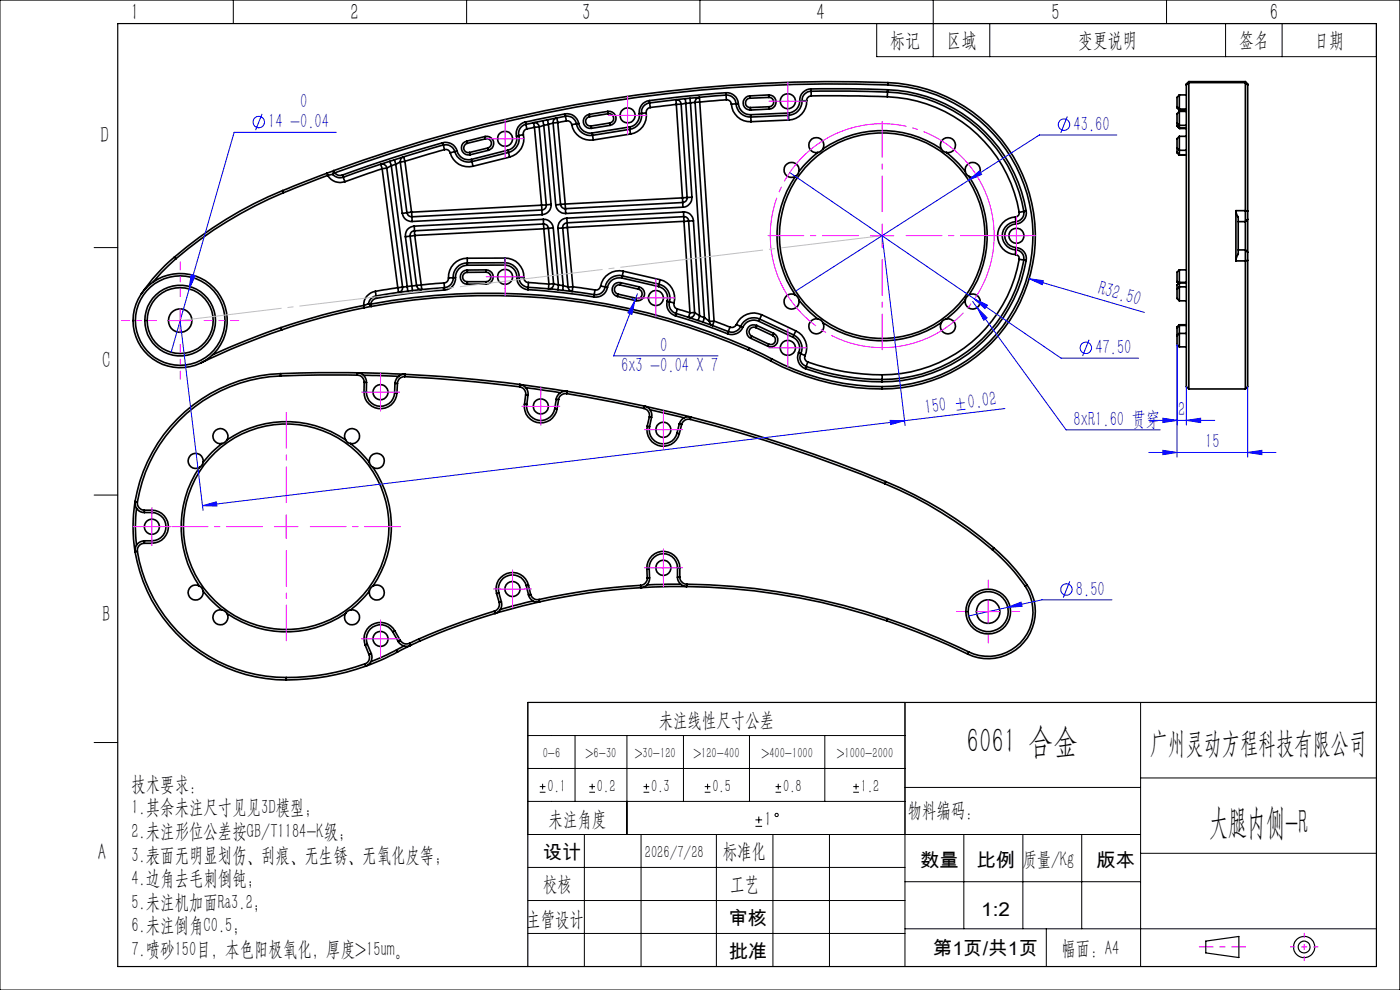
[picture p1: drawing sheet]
<svg xmlns="http://www.w3.org/2000/svg" width="297mm" height="210mm" viewBox="0 0 297 210" stroke-linecap="round" stroke-linejoin="round" font-family="sans-serif">
<g fill="none" stroke="#000" stroke-width=".35">
<path d="M154 19.7a2.47 2.47 0 0 1 2.6 2.3M154 19.7l-8.1 .7-8.1 .9M154 19.7v.5M172.1 18.9l8.1-.1 8.1 .2M172.1 18.9a2.41 2.41 0 0 0-2.4 2.5M172.1 19.4a1.93 1.93 0 0 0-2 2M172.1 19.4l8.1-.1 8.1 .2M172.1 19.4v.9M172.1 18.9v.5M188.3 19.5a30.5 30.5 0 0 1 28.9 25.4M188.3 19.5l-.1 1M188.3 19a31 31 0 0 1 29.4 25.8"/>
<path d="M188.3 19v.5M188.3 18a306.9 306.9 0 0 0-117.3 18.7M188.3 18a32 32 0 0 1 30.8 32.6 32 32 0 0 1-32 31.4M188.3 17.5a307.9 307.9 0 0 0-117.5 18.7M188.3 17.5a32.5 32.5 0 0 1 31.3 33.1 32.5 32.5 0 0 1-32.5 31.9M188.3 17.5v.5M251.7 18v64l.5 .5M252.2 17.5v65M252.2 17.3v.2M252.2 17.3l-.5 .5v.2M252.2 17.3h12M252.2 17.5h12"/>
<path d="M252.2 17.5l-.5 .5M264.2 17.5v27.2M264.2 17.3v.2M264.2 17.3l.5 .5v.2M264.2 17.5l.5 .5M264.7 18v26.8M69.4 36.8l-9.4 3.6M69.4 36.8l.1 .4M69.5 37.2a3 3 0 0 0 3.7 1.4M69.5 37.2l-9.4 3.7M70.6 37a2.08 2.08 0 0 0 2.2 .6M70.6 37l-1.1 .2"/>
<path d="M70.8 36.2l-1.4 .6M70.8 36.2l.2 .5M70.8 36.2l-.2 .8M71 36.7a1.51 1.51 0 0 0 1.6 .4M71 36.7l-.4 .3M72.6 37.1l.2 .5M72.8 37.6l.4 1M81.1 35.8l-7.9 2.8M81.1 35.8l3.3 25.2M82.1 35.7a1.01 1.01 0 0 0-1.3-.9l.3 1M82.1 35.7l-1 .1M82.1 35.7l3.3 25.2"/>
<path d="M82.7 34.2l.3 1M83 35.2l-.9 .5M83 35.2l3.4 25.6M83.7 33.9l.3 .9M84 34.8l-1 .4M84 34.8l1.3 10.5M84.9 34.4l-.9 .4M84.9 34.4l1.4 10.7M85.9 34.2l-.3-.9a.99 .99 0 0 0-.7 1.1M85.9 34.2l-1 .2M85.9 34.2l1.4 10.8M93.9 30.3a2.5 2.5 0 0 1 3.1 1.7"/>
<path d="M93.9 30.3a293.3 293.3 0 0 0-21.3 6.8M93.9 30.3l.1 .5M94 30.8a337.1 337.1 0 0 0-21.2 6.8M94 30.8a2.06 2.06 0 0 1 2.5 1.4M94 30.8l.3 .9M94.3 31.7l-8.4 2.5M94.3 31.7a.94 .94 0 0 1 1.2 .7M95.5 32.4a4 4 0 0 0 4.8 2.9M96.5 32.2a3 3 0 0 0 3.6 2.1M96.5 32.2l-1 .2M97 32a2.48 2.48 0 0 0 3 1.8M97 32l-.5 .2"/>
<path d="M99 29.9a1.49 1.49 0 0 0-1.1 1.8 1.49 1.49 0 0 0 1.8 1.1M99 29.9l.1 .5M99.1 30.4a1 1 0 0 0-.7 1.2 1 1 0 0 0 1.2 .7M99.6 32.3l.1 .5M100 33.8l.1 .5M100.1 34.3l.2 1M102.9 29a1.51 1.51 0 0 1 1.8 1.1 1.51 1.51 0 0 1-1.1 1.8M102.9 29l.1 .4M102.9 29l-3.9 .9M103 29.4a1 1 0 0 1 1.2 .8 1 1 0 0 1-.7 1.2M103 29.4l-3.9 1M103.5 31.4l.1 .5"/>
<path d="M103.5 31.4l-3.9 .9M103.6 31.9l-3.9 .9M107.7 31.8l.2 .5M107.7 31.8l-7.7 2M107.9 32.3l.2 1M107.9 32.3l-7.8 2M108.1 33.3l-7.8 2M109.6 28.9a2.48 2.48 0 0 1-1.9 2.9M110.1 28.8a3 3 0 0 1-2.2 3.5M110.1 28.8l-.5 .1M111 28.5l-.9 .3M111 28.5a4 4 0 0 1-2.9 4.8"/>
<path d="M111.4 25.9a2.48 2.48 0 0 0-1.8 3M111.4 25.9l.2 .5M111.6 26.4a1.97 1.97 0 0 0-1.5 2.4M111.6 26.4l.2 1M111.8 27.4a.98 .98 0 0 0-.8 1.1M113.4 27l-1.6 .4M113.4 27l1.5 16.5M114.4 26.9a.94 .94 0 0 0-1.2-.8l.2 .9M114.4 26.9l-1 .1M114.4 26.9l1.5 16.6M115.1 25.6l.3 1M115.4 26.6l-1 .3"/>
<path d="M115.4 26.6l1.5 16.7M116.1 25.4l.2 1M116.3 26.4l-.9 .2M116.3 26.4l1.6 17.1M117.3 26.1l-1 .3M117.3 26.1l1.6 17.3M118.3 26l-.2-.9a.8 .8 0 0 0-.8 1M118.3 26l-1 .1M118.3 26l1.6 17.3M119.9 24.2a2.52 2.52 0 0 1 2.9 2M119.9 24.2l-8.5 1.7M119.9 24.2v.5"/>
<path d="M119.9 24.7a1.96 1.96 0 0 1 2.4 1.6M119.9 24.7l-8.3 1.7M119.9 24.7l.3 .9M120.2 25.6a.98 .98 0 0 1 1.1 .8M120.2 25.6l-1.9 .4M121.3 26.4a4 4 0 0 0 4.6 3.3M122.3 26.3a3.1 3.1 0 0 0 3.4 2.4M122.3 26.3l-1 .1M122.8 26.2a2.49 2.49 0 0 0 2.8 2M122.8 26.2l-.5 .1M125 24.3a1.5 1.5 0 0 0-1.2 1.7 1.5 1.5 0 0 0 1.7 1.2M125 24.3l.1 .5"/>
<path d="M125.1 24.8a1 1 0 0 0-.9 1.1 1 1 0 0 0 1.2 .8M125.4 26.7l.1 .5M125.6 28.2l.1 .5M125.7 28.7l.2 1M128.9 23.6a1.5 1.5 0 0 1 1.8 1.3 1.5 1.5 0 0 1-1.3 1.7M128.9 23.6l-3.9 .7M128.9 23.6l.1 .5M129 24.1a1 1 0 0 1 1.2 .8 1 1 0 0 1-.9 1.2M129 24.1l-3.9 .7M129.3 26.1l.1 .5M129.3 26.1l-3.9 .6M129.4 26.6l-3.9 .6"/>
<path d="M133.5 26.9l.1 .5M133.5 26.9l-7.9 1.3M133.6 27.4l.2 1M133.6 27.4l-7.9 1.3M133.8 28.4l-7.9 1.3M135.6 24.1a2.5 2.5 0 0 1-2.1 2.8M136.1 24.1a2.99 2.99 0 0 1-2.5 3.3M136.1 24.1h-.5M137.1 23.9a4 4 0 0 1-3.3 4.5M137.1 23.9l-1 .2M137.8 21.3a2.49 2.49 0 0 0-2.2 2.8M137.8 21.3v.5"/>
<path d="M137.8 21.8a1.94 1.94 0 0 0-1.7 2.3M137.8 21.8l.1 1M137.9 22.8a1.04 1.04 0 0 0-.8 1.1M143.5 22.1l-5.6 .7M143.5 22.1l1.3 19.9M144.5 22.1a.88 .88 0 0 0-1.1-.9l.1 .9M144.5 22.1h-1M144.5 22.1l1.3 19.8M145.4 20.9l.1 1M145.5 21.9l-1 .2M145.5 21.9l1.3 19.9M146.4 20.8l.1 1"/>
<path d="M146.5 21.8l-1 .1M146.5 21.8l2.9 45.6M147.5 21.7l-1 .1M147.5 21.7l3 46.5M148.4 21.7v-1a.87 .87 0 0 0-.9 1M148.4 21.7h-.9M148.4 21.7l3.1 46.4M154 20.2a2 2 0 0 1 2.1 1.8M154 20.2l-8.1 .7-8.1 .9M154 20.2l.1 1M154.1 21.2l-5.7 .5M154.1 21.2a1.03 1.03 0 0 1 1.1 .9"/>
<path d="M155.2 22.1a4 4 0 0 0 4.1 3.7M156.1 22a3 3 0 0 0 3.2 2.8M156.1 22l-.9 .1M156.1 22h.5M156.6 22a2.53 2.53 0 0 0 2.6 2.3M159.1 20.3a1.5 1.5 0 0 0-1.4 1.6 1.5 1.5 0 0 0 1.5 1.4M159.1 20.3v.5M159.1 20.8a.99 .99 0 0 0-.9 1.1 .99 .99 0 0 0 1 .9M159.2 22.8v.5M159.2 24.3l.1 .5M159.3 24.8v1M163.1 20.7a.99 .99 0 0 1 1 .9 .99 .99 0 0 1-.9 1"/>
<path d="M163.1 20.1a1.5 1.5 0 0 1 1.5 1.5 1.5 1.5 0 0 1-1.4 1.5M163.1 20.7l-4 .1M163.1 20.1l-4 .2M163.1 20.1v.6M163.2 22.6l-4 .2M163.2 22.6v.5M163.2 23.1l-4 .2M167.3 24l-8.1 .3M167.3 24v.5M167.3 24.5v1M167.3 24.5l-8 .3M167.3 25.5l-8 .3"/>
<path d="M168.7 37.4a22.2 22.2 0 0 0 0 25.2M169.5 36.4l-.3 .7-.5 .3M169.5 36.4a1.6 1.6 0 0 0-1.7-2 1.6 1.6 0 0 0-1.4 2.1 1.6 1.6 0 0 0 2.3 .9M169.7 21.4a2.53 2.53 0 0 1-2.4 2.6M169.7 21.4h.4M170.1 21.4a3 3 0 0 1-2.8 3.1M171.1 21.4h-1M171.1 21.4a4 4 0 0 1-3.8 4.1M172.1 20.3a1.03 1.03 0 0 0-1 1.1M172.1 20.3h10.1l6 .2M173.5 32.3l-2.6 2.4-1.4 1.7M174.6 31.6l-.6 .5-.5 .2"/>
<path d="M174.6 31.6a22.2 22.2 0 0 1 25.1 0M174.6 31.6a1.6 1.6 0 0 0-.9-2.4 1.6 1.6 0 0 0-2.1 1.5 1.6 1.6 0 0 0 1.9 1.6M188.2 20.5a29.5 29.5 0 0 1 28 24.5M199.7 31.6l.4 .4 .7 .3M199.7 31.6a1.6 1.6 0 0 1 .9-2.4 1.6 1.6 0 0 1 2.1 1.5 1.6 1.6 0 0 1-1.9 1.6M200.8 32.3a23.2 23.2 0 0 1 4 4.1M204.8 36.4l.2 .5 .6 .5M204.8 36.4a1.6 1.6 0 0 1 1.6-2 1.6 1.6 0 0 1 1.5 2.1 1.6 1.6 0 0 1-2.3 .9M205.6 37.4a22.4 22.4 0 0 1 0 25.2M249.7 22.8h.1M249.7 26.7h.1M249.7 22.8l.5 .5"/>
<path d="M249.7 26.7l.5 .5M249.7 32.4l.5 .5M249.7 22.6l.5 .5M249.7 22.6v.2M249.7 26.1v.6M249.7 31.4v1M249.7 26.1l.5 .5M249.7 31.4l.5 .5M249.7 32.3l.5 .5h1.5M250.2 20.1v3M250.2 20.1l-.5 .6v1.9M250.2 23.3h.1"/>
<path d="M250.2 23.6v3M250.2 23.6a1.52 1.52 0 0 0-.5 1.8v.7M250.2 27.2h.1M250.2 28.9v3M250.2 28.9l-.5 .5v2M250.2 20.1h1.5M250.2 23.3h1.5M250.2 23.6h1.5M250.2 27.2h1.5M250.2 28.9h1.5M250.2 32.9h1.5M250.2 23.1h1.5"/>
<path d="M250.2 23.1v.2M250.2 26.6v.6M250.2 31.9v1M250.2 26.6h1.5M250.2 31.9h1.5M37 54.5a40 40 0 0 0-7 7.9M37 54.5l.3 .4M37.3 54.9l-3.1 2.9-1.7 2M60 40.4a84.2 84.2 0 0 0-23 14.1M60 40.4l.1 .5M60.1 40.9a85.7 85.7 0 0 0-22.8 14M85.3 45.3a2 2 0 0 0 2.1 1.7"/>
<path d="M86 50.2l1.4 10.5M86.3 45.1l-1 .2M86.3 45.1a1.04 1.04 0 0 0 1.1 .9M87 50.1l-1 .1M87 50.1l1.4 10.5M87.3 45l.1 1M87.3 45l-1 .1M87.4 46v1M87.9 48v1M87.9 48a1.95 1.95 0 0 0-1.9 2.2M87.9 49a.97 .97 0 0 0-.9 1.1M87.9 49l.1 .9"/>
<path d="M88 49.9l-1 .2M88 49.9l1.4 10.5M94.2 60l-4.8 .4M94.2 60l.1 1M95.1 59a.97 .97 0 0 1-.9 1M96.1 58.9a1.99 1.99 0 0 1-1.8 2.1M96.1 58.9l-1 .1M96.1 58.9h.5M96.6 58.9a2.47 2.47 0 0 1-2.3 2.6M99.1 57.8a.99 .99 0 0 0-1 1 .99 .99 0 0 0 1 1M99.1 57.3a1.5 1.5 0 0 0-1.5 1.5 1.5 1.5 0 0 0 1.5 1.5M99.1 56.3a2.53 2.53 0 0 0-2.5 2.6"/>
<path d="M99.1 55.8a3 3 0 0 0-3 3.1M99.1 54.8v1M99.1 54.8a4 4 0 0 0-4 4.2M99.1 59.8h4.1M99.1 55.8v.5M99.1 57.3v.5M99.1 59.8v.5M103.1 57.2a1.5 1.5 0 0 1 1.5 1.5 1.5 1.5 0 0 1-1.4 1.5M103.1 57.7a1.01 1.01 0 0 1 1 1 1.01 1.01 0 0 1-.9 1.1M103.1 57.2v.5M103.1 57.7l-4 .1M103.1 57.2l-4 .1"/>
<path d="M103.2 59.8v.4M107.1 54.7v1M107.1 54.7a4 4 0 0 1 4 4.2M107.1 54.7l-8 .1M107.1 56.2a2.53 2.53 0 0 1 2.5 2.6M107.1 55.7a3 3 0 0 1 3 3.1M107.1 56.2l-8 .1M107.1 55.7v.5M107.1 55.7l-8 .1M109.6 58.8a2.53 2.53 0 0 0 2.4 2.6M109.6 58.8h.5M110.1 58.8a2.05 2.05 0 0 0 1.9 2.2"/>
<path d="M110.1 58.8l1 .1M111.1 58.9a1.03 1.03 0 0 0 1 1M112.1 59.9l4.4 .4M112.1 59.9l-.1 1.1M114.9 43.5l.1 1M114.9 43.5l-27.6 1.5M115 44.5v1M115 44.5l-27.6 1.5M115 45.5l-27.6 1.5M115.3 46.5v1M115.3 46.5a2.06 2.06 0 0 1 2.1 1.8M115.3 46.5l-27.4 1.5"/>
<path d="M115.3 47.5a.97 .97 0 0 1 1 .9M115.3 47.5l.1 1M115.3 47.5l-27.4 1.5M115.4 48.5l-27.4 1.4M115.4 48.5l1.1 11.8M115.9 43.5a.97 .97 0 0 1-.9 1M115.9 43.5h-1M116.3 48.4l-.9 .1M116.3 48.4l1.1 11.8M116.9 43.3l-1 .2M116.9 43.3a2.05 2.05 0 0 1-1.9 2.2M117.4 48.3l-1.1 .1"/>
<path d="M117.4 48.3l1.1 12.2M117.9 43.5a2.06 2.06 0 0 0 2.1 1.8M118.4 48.4l1.1 12.2M118.9 43.4l-1 .1M118.9 43.4a.97 .97 0 0 0 1 .9M119.4 48.4h-1M119.4 48.4l1.1 12.5M119.9 43.3l-1 .1M119.9 43.3v1M119.9 44.3l.1 1M120.3 46.3a1.99 1.99 0 0 0-1.9 2.1M120.3 46.3v1"/>
<path d="M120.3 47.3a.97 .97 0 0 0-.9 1.1M120.3 47.3l.1 1M120.4 48.3l-1 .1M120.4 48.3l1.1 12.5M131.7 60a1.51 1.51 0 0 0-1.8 1.1 1.51 1.51 0 0 0 1.1 1.8M131.7 60l-.1 .5M131.7 60l3.9 .8M131.9 59a2.53 2.53 0 0 0-3 2M131.9 59l7.8 1.8M132 58.5a2.96 2.96 0 0 0-3.6 2.4M132 58.5l-.1 .5M132 58.5l7.8 1.8"/>
<path d="M132.2 57.5a4 4 0 0 0-4.8 3.2M132.2 57.5l-.2 1M132.2 57.5l7.8 1.8M140 59.3a4 4 0 0 1 3 5M140 59.3l-.2 1M144.8 42v1M144.8 42l-24.9 1.3M144.8 43l.1 .9M144.8 43l-24.9 1.3M144.9 43.9l-24.9 1.4M145 45a1.99 1.99 0 0 1 2.1 1.8M145 45l.1 1"/>
<path d="M145 45l-24.7 1.3M145.1 46a.97 .97 0 0 1 1 .9M145.1 46v.9M145.1 46l-24.8 1.3M145.1 46.9l-24.7 1.4M145.1 46.9l1.3 19.4M145.8 41.9a.97 .97 0 0 1-1 1.1M145.8 41.9l-1 .1M146.1 46.9h-1M146.1 46.9l1.3 19.4M146.8 41.8l-1 .1M146.8 41.8a2.05 2.05 0 0 1-1.9 2.1"/>
<path d="M147.1 46.8l-1 .1M147.1 46.8l1.3 20.2M215.4 46l.1 1M215.4 54a.85 .85 0 0 1 .8 1M215.4 46a4 4 0 0 0-3.8 4 4 4 0 0 0 3.8 4M215.5 47a3 3 0 0 0-2.9 3 3 3 0 0 0 2.9 3M215.5 53a1.84 1.84 0 0 1 1.7 2.2M215.5 53l-.1 1M215.5 47v.5M215.5 52.5a2.32 2.32 0 0 1 2.2 2.7M215.5 47.5a2.51 2.51 0 0 0-2.4 2.5 2.51 2.51 0 0 0 2.4 2.5M215.5 52.5v.5"/>
<path d="M216.2 45a.85 .85 0 0 1-.8 1M216.2 55a29.5 29.5 0 0 1-29.1 24.5M216.2 55l1 .2M217.2 44.9a1.88 1.88 0 0 1-1.7 2.1M217.2 55.2a30.5 30.5 0 0 1-30.1 25.3M217.2 44.9l-1 .1M217.2 55.2h.5M217.7 44.8a2.38 2.38 0 0 1-2.2 2.7M217.7 55.2a30.9 30.9 0 0 1-30.6 25.8M217.7 44.8l-.5 .1M249.7 59.8h.1M249.7 59.8l.3 .3"/>
<path d="M250.2 57.2v2.7M250.2 57.2l-.5 .5v2.1M250.2 59.9l-.5 .5v.9M250.2 59.9h1.5M250.2 59.9v.9M250.2 57.2h1.5M251.7 60h-1.5l-.5 .5M262.2 44.7v10.6M262.2 44.7l.5 1.4v7.8l-.5 1.4M262.2 44.7h2M262.2 55.3h2M262.7 53h1.5"/>
<path d="M262.7 47h1.5M264.2 55.3v27.2M264.2 53v2.3M264.2 44.7v2.3M264.2 47v6M264.2 53l.5 .5M264.2 44.7l.5 .1M264.7 53.5v1.7M264.7 44.8v1.7M264.7 55.2v26.8l-.5 .5M264.7 46.5v7M264.7 55.2l-.5 .1"/>
<path d="M264.7 46.5l-.5 .5M59.5 79.8a32 32 0 0 0-30.4 26.7M59.5 79.3a32.5 32.5 0 0 0-30.9 27.1M59.5 79.3v.5M59.6 69.5a166.2 166.2 0 0 0-14.5 5.8M59.6 69.5l.2 .5M59.8 70a147.8 147.8 0 0 0-17.2 7M75.8 79.6a1.51 1.51 0 0 1 1.5 1.5M75.8 79.6l-8.1-.1-8.2 .3M75.8 79.1a1.93 1.93 0 0 1 2 2M75.8 79.1l-8.1-.1-8.2 .3M75.8 79.1l10.1 .3"/>
<path d="M75.8 79.1v.5M77.1 79.6l7.5 .2M77.2 64.8a134.4 134.4 0 0 0-17.6 4.7M77.2 64.8v.5M77.2 65.3a130.9 130.9 0 0 0-17.4 4.7M78.2 64.4l-1 .4M78.2 64.4l.5 .6M78.2 64.4l.5 .1M78.7 64.5a137.1 137.1 0 0 1 80.3 9.3M78.7 64.5v.5M78.7 65a136.5 136.5 0 0 1 80.1 9.3M78.7 65l-1.5 .3"/>
<path d="M79.6 61.8a2.92 2.92 0 0 0-2.4 3M79.6 61.8l.2 1M79.8 62.8a1.95 1.95 0 0 0-1.6 1.6M79.8 62.8l.1 .5M79.9 63.3a1.43 1.43 0 0 0-1.2 1.2M84.4 61l-4.8 .8M85.4 60.9a.87 .87 0 0 1-.9 1l-.1-.9M85.4 60.9l-1 .1M85.9 79.9a1.45 1.45 0 0 0-1.6 1.4M85.9 79.9a325.6 325.6 0 0 1 24.3 2.1M85.9 79.4a325.6 325.6 0 0 1 24.4 2.2M85.9 79.4a2.05 2.05 0 0 0-2.1 1.9"/>
<path d="M85.9 79.4v.5M86.4 60.8l-1 .1M86.4 60.8l.1 1M87.4 60.7l.1 1M87.4 60.7l-1 .1M88.4 60.6l-1 .1M89.4 60.4l.1 .9a.86 .86 0 0 1-1.1-.7M89.4 60.4l-1 .2M94.3 61a123.9 123.9 0 0 0-14.5 1.8M94.3 61v.5M94.3 61.5a124.5 124.5 0 0 0-14.4 1.8M103.2 60.2l-4.1 .1"/>
<path d="M112 61.4a137.9 137.9 0 0 1 14 1.6M112 61a140.1 140.1 0 0 1 14 1.5M112 61v.4M117.4 60.2a.88 .88 0 0 1-1.1 1l.2-.9M117.4 60.2l1.1 .3M117.4 60.2l-.9 .1M118.5 60.5l-.1 1M118.5 60.5l1 .1M119.5 60.6l-.1 1M119.5 60.6l1 .3M121.5 60.8l-.1 .9a.83 .83 0 0 1-.9-.8M121.5 60.8l-1 .1"/>
<path d="M121.5 60.8l4.7 .7M126 62.5v.5M126.2 61.5l-.2 1M127.4 60.7l1 .2M127.4 60.7a1.04 1.04 0 0 1-1.2 .8M128.4 60.9a2.03 2.03 0 0 1-2.4 1.6M128.4 60.9l.5 .1M128.9 61a2.5 2.5 0 0 1-2.9 2M131 62.9l3.9 .9M131.1 62.4l-.1 .5M131.1 62.4l3.9 .9M131.6 60.5a.99 .99 0 0 0-1.3 .7 .99 .99 0 0 0 .8 1.2"/>
<path d="M131.6 60.5l3.9 .8M135 63.3l-.1 .5M135.5 61.3a1 1 0 0 1 .7 1.2 1 1 0 0 1-1.2 .8M135.6 60.8a1.5 1.5 0 0 1 1.1 1.8 1.5 1.5 0 0 1-1.8 1.2M135.6 60.8l-.1 .5M139.7 60.8a2.49 2.49 0 0 1 1.8 3.1M139.8 60.3a3 3 0 0 1 2.2 3.7M139.8 60.3l-.1 .5M141.5 63.9a2.58 2.58 0 0 0 1.8 3.1M141.5 63.9l.5 .1M142 64a2 2 0 0 0 1.4 2.5M142 64l1 .3"/>
<path d="M143 64.3a1.07 1.07 0 0 0 .7 1.2M143.3 67l5.5 1.7 5.5 2.1M143.4 66.5l5.6 1.8 5.5 2M143.4 66.5l-.1 .5M143.7 65.5l2.7 .8M143.7 65.5l-.3 1M147.4 66.3l1 .7M147.4 66.3a.96 .96 0 0 1-1.4 1l.4-1M147.4 66.3h-1M148.4 67l-.3 1M148.4 67l1 .4M149.4 67.4l-.3 .9"/>
<path d="M149.4 67.4l1.1 .8M151.5 68.1l-.3 1-.6-.5-.1-.4M151.5 68.1l-1 .1M151.5 68.1l3.4 1.3M154.5 70.3l-.2 .5M154.9 69.4l-.4 .9M156.2 68.9l.9 .3M156.2 68.9a1.05 1.05 0 0 1-1.3 .5M157.1 69.2a2.09 2.09 0 0 1-2.6 1.1M157.1 69.2l.5 .2M157.6 69.4a2.54 2.54 0 0 1-3.3 1.4M158.8 74.3l4.7 2.3"/>
<path d="M159 73.8l4.7 2.3M159 73.8l-.2 .5M159.2 71.7l3.7 1.7M159.5 71.3l3.6 1.7M159.5 71.3l-.3 .4M160.3 69.5a1 1 0 0 0-1.3 .5 1 1 0 0 0 .5 1.3M160.3 69.5l3.6 1.7M160.5 69a1.51 1.51 0 0 0-1.9 .7 1.51 1.51 0 0 0 .6 2M160.5 69l-.2 .5M160.5 69l3.6 1.7M161 68.1a2.53 2.53 0 0 0-3.4 1.3M161 68.1l7.2 3.4"/>
<path d="M161.2 67.7a2.97 2.97 0 0 0-4.1 1.5M161.2 67.7l-.2 .4M161.2 67.7l7.2 3.4M161.6 66.8l-.4 .9M161.6 66.8a4 4 0 0 0-5.4 2.1M161.6 66.8l7.2 3.4M163.1 73l-.2 .4M163.5 76.6a50.5 50.5 0 0 0 23.6 5.9M163.7 76.1a49.4 49.4 0 0 0 23.4 5.9M163.7 76.1l-.2 .5M163.9 71.2a1.01 1.01 0 0 1 .5 1.3 1.01 1.01 0 0 1-1.3 .5M164.1 70.7a1.5 1.5 0 0 1 .8 2 1.5 1.5 0 0 1-2 .7"/>
<path d="M164.1 70.7l-.2 .5M168.2 71.5a2.51 2.51 0 0 1 1.2 3.3M168.4 71.1a3 3 0 0 1 1.5 3.9M168.4 71.1l-.2 .4M168.7 62.6l.6 .5 .2 .5M168.7 62.6a1.6 1.6 0 0 0-2.3 .9 1.6 1.6 0 0 0 1.4 2 1.6 1.6 0 0 0 1.7-1.9M168.8 70.2l-.4 .9M168.8 70.2a4 4 0 0 1 2 5.3M169.4 74.8a2.54 2.54 0 0 0 1.5 3.4M169.4 74.8l.5 .2M169.5 63.6a23.2 23.2 0 0 0 4 4.1M169.9 75a2.06 2.06 0 0 0 1.1 2.7"/>
<path d="M169.9 75l.9 .5M170.8 75.5a1.01 1.01 0 0 0 .6 1.3M170.9 78.2a49.5 49.5 0 0 0 16.2 2.8M171 77.7a49.4 49.4 0 0 0 16.1 2.8M171 77.7l-.1 .5M171.4 76.8l-.4 .9M171.4 76.8a46.1 46.1 0 0 0 15.7 2.7M173.5 67.7a1.39 1.39 0 0 1 1.1 .7M173.5 67.7a1.6 1.6 0 0 0-1.9 1.6 1.6 1.6 0 0 0 2 1.5 1.6 1.6 0 0 0 1-2.4M174.6 68.4a22.4 22.4 0 0 0 25.1 0M187.1 79.5v1M200.8 67.7l-.6 .2-.5 .5"/>
<path d="M200.8 67.7a1.6 1.6 0 0 1 1.9 1.6 1.6 1.6 0 0 1-2 1.5 1.6 1.6 0 0 1-1-2.4M204.8 63.6a20.4 20.4 0 0 1-4 4.1M205.6 62.6l-.5 .4-.3 .6M205.6 62.6a1.6 1.6 0 0 1 2.3 .9 1.6 1.6 0 0 1-1.5 2.1 1.6 1.6 0 0 1-1.6-2M249.7 71.2v1.9l.5 .5M249.7 61.3v2l.5 .5M249.7 69.5v1.7M250.2 70.7v2.9M250.2 68.9v.1M250.2 68.9l-.5 .6M250.2 60.8v3M250.2 73.6h1.5"/>
<path d="M250.2 68.9h1.5M250.2 63.8h1.5M250.2 70.7l-.5 .5M250.2 70.7h1.5M250.2 69v1.7M250.2 69l-.5 .5M250.2 69h1.5M250.2 60.8h1.5M250.2 60.8l-.5 .5M42.3 99.2a22.4 22.4 0 0 0 0 25.1M43.1 98.1l-.4 .7-.4 .4M43.1 98.1a1.6 1.6 0 0 0-1.6-1.9 1.6 1.6 0 0 0-1.5 2 1.6 1.6 0 0 0 2.3 1"/>
<path d="M47.1 94.1a20.4 20.4 0 0 0-4 4M48.2 93.3a22.4 22.4 0 0 1 25.1 0M48.2 93.3l-.6 .6-.5 .2M48.2 93.3a1.6 1.6 0 0 0-1-2.3 1.6 1.6 0 0 0-2 1.5 1.6 1.6 0 0 0 1.9 1.6M73.3 93.3a1.39 1.39 0 0 0 1.1 .8M73.3 93.3a1.6 1.6 0 0 1 1-2.3 1.6 1.6 0 0 1 2 1.5 1.6 1.6 0 0 1-1.9 1.6M74.4 94.1a21.5 21.5 0 0 1 4 4M77.2 83.1a3.5 3.5 0 0 0 3.4 3.6 3.5 3.5 0 0 0 3.6-3.3M77.2 83.1h.5M77.3 81.1h.5M77.3 81.1l-.1 2M77.7 83.1a3 3 0 0 0 2.9 3.1 3 3 0 0 0 3.1-2.9"/>
<path d="M77.8 81.1l-.1 2M78.4 98.1l.2 .5 .5 .6M78.4 98.1a1.61 1.61 0 0 1 1.6-2 1.61 1.61 0 0 1 1.5 2.1 1.61 1.61 0 0 1-2.4 1M79.1 99.2a22.2 22.2 0 0 1 0 25.1M83.7 83.3l.5 .1M83.8 81.3h.5M83.8 81.3l-.1 2M84.3 81.3l-.1 2.1M110.2 82a1.52 1.52 0 0 1 1.3 1.7M110.3 81.6a2 2 0 0 1 1.7 2.2M110.3 81.6l10 1.4M110.3 81.6l-.1 .4"/>
<path d="M111.3 85.8a3.5 3.5 0 0 0 2.9 3.9 3.5 3.5 0 0 0 4-3M111.3 85.8h.5M111.5 83.7l-.2 2.1M111.5 83.7l.5 .1M111.5 82.2l7.4 1.1M111.8 85.8a3 3 0 0 0 2.5 3.4 3 3 0 0 0 3.4-2.5M112 83.8l-.2 2M117.7 86.7h.5M118 84.7l-.3 2M118 84.7l.5 .1M118.5 84.8l-.3 1.9M120.2 83.5a1.52 1.52 0 0 0-1.7 1.3"/>
<path d="M120.2 83.5l16.4 3.1M120.3 83a2.02 2.02 0 0 0-2.3 1.7M120.3 83l16.4 3.1M120.3 83l-.1 .5M136.6 86.6a1.54 1.54 0 0 1 1.2 1.8M136.7 86.1a1.97 1.97 0 0 1 1.5 2.4M136.7 86.1l9.8 2.4M136.7 86.1l-.1 .5M137.3 90.4a3.5 3.5 0 0 0 2.6 4.2 3.5 3.5 0 0 0 4.2-2.6M137.3 90.4l.5 .1M137.8 88.4l-.5 2M137.8 88.4l.4 .1"/>
<path d="M137.8 90.5a2.99 2.99 0 0 0 2.2 3.6 2.99 2.99 0 0 0 3.6-2.2M137.9 86.9l7.2 1.7M138.2 88.5l-.4 2M143.6 91.9l.5 .1M144.1 89.9l.5 .2M144.1 89.9l-.5 2M144.6 90.1l-.5 1.9M146.4 89a1.5 1.5 0 0 0-1.8 1.1M146.4 89a309.5 309.5 0 0 1 41.3 13.6M146.5 88.5a1.99 1.99 0 0 0-2.4 1.4M146.5 88.5a304 304 0 0 1 41.4 13.7M146.5 88.5l-.1 .5"/>
<path d="M187.1 80.5v.5M187.1 82v.5M252.2 82.5h12M28.6 117a32.5 32.5 0 0 0 32.1 27.2M28.6 106.4a2.01 2.01 0 0 0 2 2.3M28.6 106.4a33.7 33.7 0 0 0 0 10.6M28.6 106.4l.5 .1M29 107.8a30.9 30.9 0 0 0 0 7.8M29.1 117a32 32 0 0 0 31.6 26.7M29.1 106.5a1.52 1.52 0 0 0 1.5 1.7M29.1 117h-.5M30.6 115.2a1.52 1.52 0 0 0-1.5 1.8"/>
<path d="M30.6 114.7a2.01 2.01 0 0 0-2 2.3M30.6 108.2v.5M30.6 114.7v.5M30.6 115.2h1.6M30.6 108.2h1.6M30.6 108.7h1.6M30.6 114.7h1.6M32.2 108.2a3.5 3.5 0 0 1 3.5 3.5 3.5 3.5 0 0 1-3.5 3.5M32.2 108.7a3 3 0 0 1 3 3 3 3 0 0 1-3 3M32.2 108.2v.5M32.2 114.7v.5M187.7 102.6a85.7 85.7 0 0 1 22.8 14"/>
<path d="M187.9 102.2a82.9 82.9 0 0 1 23 14M187.9 102.2l-.2 .4M210.5 116.6a41.8 41.8 0 0 1 7 7.7M210.9 116.2a41 41 0 0 1 7 7.9M210.9 116.2l-.4 .4M42.3 124.3l.6 .5 .2 .6M42.3 124.3a1.6 1.6 0 0 0-2.3 1 1.6 1.6 0 0 0 1.5 2 1.6 1.6 0 0 0 1.6-1.9M43.1 125.4a23.2 23.2 0 0 0 4 4M47.1 129.4l.7 .3 .4 .4M47.1 129.4a1.6 1.6 0 0 0-1.9 1.6 1.6 1.6 0 0 0 2.1 1.5 1.6 1.6 0 0 0 .9-2.4M48.2 130.1a22.2 22.2 0 0 0 25.1 0M74.4 129.4l-.6 .2-.5 .5"/>
<path d="M74.4 129.4a1.6 1.6 0 0 1 1.9 1.6 1.6 1.6 0 0 1-2.1 1.5 1.6 1.6 0 0 1-.9-2.4M77.5 136.8l.8 2M77.9 136.7l-.4 .1M77.9 136.7l.9 2M78.3 138.8a1.44 1.44 0 0 1-.9 2M78.4 125.4a24.8 24.8 0 0 1-4 4M78.8 138.7a2 2 0 0 1-1.2 2.6M78.8 138.7l-.5 .1M79.1 124.3l-.4 .4-.3 .7M79.1 124.3a1.61 1.61 0 0 1 2.4 1 1.61 1.61 0 0 1-1.5 2 1.61 1.61 0 0 1-1.6-1.9M83.3 134a3 3 0 0 0-3.9-1.2 3 3 0 0 0-1.5 3.9M83.3 134l1.2 2.1"/>
<path d="M83.7 133.8a3.5 3.5 0 0 0-4.5-1.4 3.5 3.5 0 0 0-1.7 4.4M83.7 133.8l1.2 2M83.7 133.8l-.4 .2M84.1 137.9l-5.4 2.5M84.1 137.9l.2 .4M84.3 138.3l-3.3 1.6-3.4 1.4M84.5 136.1a2 2 0 0 0 2.6 .8M84.9 135.8a1.48 1.48 0 0 0 2 .6M84.9 135.8l-.4 .3M85.7 137l-1.6 .9M86.9 136.4l.2 .5M87.1 136.9l-2.8 1.4"/>
<path d="M88.9 135.5l-2 .9M88.9 135.5l.2 .5M89.1 136l-2 .9M104.9 129.6a147.7 147.7 0 0 0-16 5.9M104.9 129.6l.1 .5M105 130.1a141 141 0 0 0-15.9 5.9M105.3 125.9l.6 1.9M105.8 125.8l-.5 .1M105.8 125.8l.6 1.9M105.9 127.8a1.51 1.51 0 0 1-1 1.8M106.4 127.7a2.02 2.02 0 0 1-1.4 2.4M106.4 127.7l-.5 .1"/>
<path d="M111.7 124.2a3 3 0 0 0-3.7-2.2 3 3 0 0 0-2.2 3.8M111.7 124.2l.4 2M112.1 124.1a3.5 3.5 0 0 0-4.3-2.5 3.5 3.5 0 0 0-2.5 4.3M112.1 126.2a1.97 1.97 0 0 0 2.4 1.5M112.1 124.1l.5 2M112.1 124.1l-.4 .1M112.6 126.1a1.49 1.49 0 0 0 1.8 1.1M112.6 126.1l-.5 .1M113.1 127.5l-6.9 1.8M114.4 127.2l.1 .5M114.5 127.7l-9.5 2.4M135.9 124.2a132.4 132.4 0 0 0-21.5 3"/>
<path d="M135.9 124.2v.5M135.9 124.7a131.5 131.5 0 0 0-21.4 3M137.2 120.6l.1 2M137.2 120.6h.5M137.3 122.6a1.51 1.51 0 0 1-1.4 1.6M137.3 122.6h.5M137.7 120.6l.1 2M137.8 122.6a1.99 1.99 0 0 1-1.9 2.1M143.7 122.4a2.05 2.05 0 0 0 2 2M143.7 120.4a3 3 0 0 0-3.1-2.9 3 3 0 0 0-2.9 3.1M143.7 122.4h.5M143.7 120.4v2"/>
<path d="M143.7 120.4h.5M144.2 122.4a1.57 1.57 0 0 0 1.5 1.5M144.2 120.4a3.5 3.5 0 0 0-3.6-3.4 3.5 3.5 0 0 0-3.4 3.6M144.2 120.4v2M144.4 123.9l-7.2 .2M145.7 123.9a137.6 137.6 0 0 1 42.5 7.3M145.7 124.4a138.1 138.1 0 0 1 42.4 7.3M145.7 124.4l-9.8 .3M145.7 123.9v.5M188.1 131.7a156.7 156.7 0 0 1 17.2 7M188.2 131.2a157.9 157.9 0 0 1 17.3 7.1M188.2 131.2l-.1 .5"/>
<path d="M205.5 138.3l-.2 .4M217.5 124.3a9.5 9.5 0 0 1-.7 11.6 9.5 9.5 0 0 1-11.3 2.4M217.9 124.1a10 10 0 0 1-.7 12.1 10 10 0 0 1-11.9 2.5M217.9 124.1l-.4 .2M60.7 143.7v.5M77.4 140.8a48.1 48.1 0 0 1-16.7 2.9M77.4 140.8l.2 .5M77.6 141.3a50.1 50.1 0 0 1-16.9 2.9"/>
<circle cx="107.2" cy="29.4" r="1.6"/>
<circle cx="133.2" cy="24.5" r="1.6"/>
<circle cx="167.1" cy="21.5" r="1.59"/>
<circle cx="107.1" cy="58.7" r="1.59"/>
<circle cx="187.2" cy="50" r="21.8"/>
<circle cx="215.6" cy="50" r="1.6"/>
<circle cx="38.2" cy="68" r="9.5"/>
<circle cx="38.2" cy="68" r="10"/>
<circle cx="38.2" cy="68" r="7.5"/>
<circle cx="38.2" cy="68" r="2.49"/>
<circle cx="38.2" cy="68" r="7"/>
<circle cx="139.2" cy="63.2" r="1.6"/>
<circle cx="167.1" cy="73.8" r="1.59"/>
<circle cx="80.7" cy="83.2" r="1.6"/>
<circle cx="114.7" cy="86.2" r="1.59"/>
<circle cx="140.7" cy="91.2" r="1.6"/>
<circle cx="32.2" cy="111.7" r="1.6"/>
<circle cx="60.7" cy="111.7" r="21.8"/>
<circle cx="80.7" cy="135.5" r="1.59"/>
<circle cx="108.7" cy="124.9" r="1.59"/>
<circle cx="140.7" cy="120.4" r="1.6"/>
<circle cx="209.6" cy="129.7" r="4.2"/>
<circle cx="209.6" cy="129.7" r="4.7"/>
<circle cx="209.7" cy="129.7" r="2.5"/>
</g>
<g fill="none" stroke="#00f" stroke-width=".21">
<path d="M55.6 24.2l-1.4 3.4M71.3 28.1h-21.6l-9.6 33.2M167.5 36.6l57.6 39.4h16.4M205.5 38.2l2.3-1.9 .4 .7zM226.4 24.7l-1.4 3.5M236.9 28.6h-16.4l-51.7 33.2M40.5 58.3l.9 .2-1.3 2.8zM187.1 50l4.9 40.3M218.3 59.1l3 .4-.2 .9zM218.3 59.1l24.5 7.2M38.2 68l4.9 40.3M40.1 61.3l-3.8 13.4"/>
<path d="M134 63.2l.9 .6M134.7 63.7l-.6 3-.9-.4zM134.7 63.7l-4.5 11.8h22.1M135.2 62.3l-.5 1.4M206.3 64l1 1.3M206.7 63.4l2.8 1.3-.5 .8zM207.3 65.3l2.1 2.1-.7 .5zM207.3 65.3l18.9 25.9h19.9M231 72.1l-1.3 3.4M249.7 73.1v23.9M188.8 89.2h3.1l-3 .9zM191.9 89.2l-148.9 18.1"/>
<path d="M213.2 86.7l-21.3 2.5M243.7 96h27M243.7 89.2h14M246.7 95.5l3 .5-3 .4zM246.7 88.7l3 .5-3 .4zM251.7 89.2l3-.5v.9zM251.7 82v8.2M264.7 96l3-.5v.9zM264.7 82v15M43 107.3l2.9-.8 .1 .8zM213.8 128.8l2.8-1.1 .2 .9zM226.9 123.3l-1.3 3.5"/>
<path d="M235.9 127.2h-14.9l-15.5 3.5"/>
<circle cx="54.9" cy="25.9" r="1.22"/>
<circle cx="225.7" cy="26.4" r="1.21"/>
<circle cx="230.4" cy="73.8" r="1.21"/>
<circle cx="226.2" cy="125.1" r="1.22"/>
</g>
<g fill="none" stroke="#000" stroke-width=".21">
<path d="M0 0h297v210h-297zM49.5 0v5M99 0v5M148.5 0v5M186 5h106v7h-106zM198 0v12M210 5v7M247.5 0v5M260 5v7M272 5v7M20 52.5h5M20 105h5"/>
<path d="M20 157.5h5M112 156h80M122 156v14M133 156v21M145 156v14M159 156v14M175 156v14M242 149v56M112 163h80M112 170h80M114.5 168.1h1.2M114.5 166.9h1.2"/>
<path d="M115.1 166.3v1.2M124 177v28M125 168.1h1.2M125 166.9h1.2M125.6 166.3v1.2M136 177v28M136.5 168.1h1.2M136.5 166.9h1.2M137.1 166.3v1.2M149.5 168.1h1.2M149.5 166.9h1.2M150.1 166.3v1.2"/>
<path d="M152 177v28M160.3 175.3h1.4M160.3 173.9h1.4M161 173.2v1.4M164 177v28M164.5 168.1h1.2M164.5 166.9h1.2M165.1 166.3v1.2M176 177v28M181 168.1h1.2M181 166.9h1.2M181.6 166.3v1.2"/>
<path d="M192 167h50M204.5 177v20M217 177v20M229.5 177v20M242 177h-130v-28h80v56M242 165h50M112 198h80M112 191h80M112 184h80M192 197h100M192 187h50M222 197v8"/>
<path d="M242 181h50"/>
<circle cx="164.7" cy="172.9" r=".35"/>
</g>
<g fill="none" stroke="#000" stroke-width=".25">
<path d="M25 5h267v200h-267zM292 149h-180v56M255.8 199.6l7-1v4.5l-7-1z"/>
<circle cx="276.7" cy="200.9" r="2.25"/>
<circle cx="276.7" cy="200.9" r="1.24"/>
</g>
<path d="M209.9 43a23.8 23.8 0 0 0-39.8-9.5 23.8 23.8 0 0 0 10.8 39.4 23.8 23.8 0 0 0 29.3-28.5l-.3-1.4" fill="none" stroke="#f0f" stroke-width=".21" stroke-dasharray="30.5 1.3 1.3 1.3" stroke-dashoffset="9.2" stroke-linecap="butt"/>
<path d="M182.2 50h-19.3M187.2 45v-19.3M187.2 55v19.3M192.2 50h19.3M55.7 111.7h-19.3M60.7 106.7v-19.3M60.7 116.7v19.3M65.7 111.7h19.3" fill="none" stroke="#f0f" stroke-width=".21" stroke-dasharray="30.5 1.3 1.3 1.3" stroke-dashoffset="22.7" stroke-linecap="butt"/>
<g fill="none" stroke="#f0f" stroke-width=".21" stroke-dasharray="30.5 1.3 1.3 1.3" stroke-linecap="butt">
<path d="M167.2 19v-1.6M104.7 29.4h-1.6M107.2 26.9v-1.6M107.2 31.9v1.6M109.7 29.4h1.6M130.7 24.5h-1.6M133.2 22v-1.6M133.2 27v1.6M135.7 24.5h1.6M164.7 21.5h-1.6M167.2 24v1.6M169.7 21.5h1.6"/>
<path d="M104.7 58.7h-1.6M107.2 56.2v-1.6M109.7 58.7h1.6M213.2 50h-1.6M215.7 47.5v-1.6M215.7 52.5v1.6M218.2 50h1.6M107.2 61.2v1.6M136.7 63.2h-1.6M139.2 60.7v-1.6M139.2 65.7v1.6M141.7 63.2h1.6"/>
<path d="M164.7 73.8h-1.6M167.2 71.3v-1.6M167.2 76.3v1.6M169.7 73.8h1.6M78.2 83.2h-1.6M80.7 80.7v-1.6M80.7 85.7v1.6M83.2 83.2h1.6M112.2 86.2h-1.6M114.7 83.7v-1.6M114.7 88.7v1.6M117.2 86.2h1.6"/>
<path d="M138.2 91.1h-1.6M140.7 88.6v-1.6M140.7 93.6v1.6M143.2 91.1h1.6M29.7 111.7h-1.6M32.2 109.2v-1.6M32.2 114.2v1.6M34.7 111.7h1.6M140.7 117.9v-1.6M78.2 135.5h-1.6M80.7 133v-1.6M80.7 138v1.6"/>
<path d="M83.2 135.5h1.6M106.2 124.9h-1.6M108.7 122.4v-1.6M108.7 127.4v1.6M111.2 124.9h1.6M138.2 120.4h-1.6M140.7 122.9v1.6M143.2 120.4h1.6M204.7 129.7h-1.8M209.7 124.7v-1.7M209.7 134.7v1.8M214.7 129.7h1.7"/>
</g>
<path d="M33.2 68h-7.5M38.2 63v-7.5M38.2 73v7.5M43.2 68h7.5" fill="none" stroke="#f0f" stroke-width=".21" stroke-dasharray="30.5 1.3 1.3 1.3" stroke-dashoffset="28.6" stroke-linecap="butt"/>
<path d="M187.2 50l-149 18" fill="none" stroke="#c0c0c0" stroke-width=".21" stroke-dasharray="30.5 1.3 1.3 1.3" stroke-dashoffset="8.8" stroke-linecap="butt"/>
<path d="M276.7 197.9v6M273.7 200.9h6" fill="none" stroke="#f0f" stroke-width=".21" stroke-dasharray="30.5 1.3 1.3 1.3" stroke-dashoffset="29.4" stroke-linecap="butt"/>
<path d="M254.3 200.9h10" fill="none" stroke="#f0f" stroke-width=".21" stroke-dasharray="30.5 1.3 1.3 1.3" stroke-dashoffset="27.4" stroke-linecap="butt"/>
<g fill="none" stroke="#f0f" stroke-width=".21">
<path d="M167.1 19v5M104.6 29.4h5M107.1 26.9v5.1M130.6 24.5h5M133.1 22v5M164.6 21.5h5.1M104.6 58.7h5M107.1 56.2v5M184.6 50h5M187.1 47.5v5M213.1 50h5M215.6 47.5v5"/>
<path d="M35.7 68h5M38.2 65.5v5M136.6 63.2h5M139.1 60.7v5M164.6 73.8h5.1M167.1 71.3v5M78.2 83.2h5M80.7 80.7v5M112.2 86.2h5M114.7 83.7v5M138.2 91.1h5M140.7 88.6v5.1"/>
<path d="M29.7 111.7h5M32.2 109.2v5M58.2 111.7h5M60.7 109.2v5M140.7 118v5M78.2 135.5h5M80.7 133v5M106.2 124.9h5M108.7 122.4v5.1M138.2 120.5h5M207.2 129.7h4.9M209.6 127.2v5"/>
</g>
<g fill="#00f">
<path d="M218.3 59.1l3 .4-.2 .9z"/>
<path d="M206.7 63.4l2.8 1.3-.5 .8z"/>
<path d="M264.7 96l3-.5v.9zM246.7 95.5l3 .5-3 .4z"/>
<path d="M40.5 58.3l-.4 3 1.3-2.8zM134.7 63.7l-1.5 2.6 .9 .4zM205.5 38.2l2.7-1.2-.4-.7zM207.3 65.3l1.4 2.6 .7-.5zM213.8 128.8l3-.2-.2-.9zM246.7 88.7l3 .5-3 .4zM251.7 89.2l3-.5v.9z"/>
<path d="M188.8 89.2h3.1l-3 .9zM43 107.3l2.9-.8 .1 .8z"/>
</g>
<g font-size="7.5">
<text x="205.1" y="159.8">6061 合金</text>
<text x="256.5" y="177">大腿内侧-R</text>
</g>
<text font-size="6.3" x="243.8" y="159.7">广州灵动方程科技有限公司</text>
<g font-size="5">
<text x="27.7" y="4.3">1</text>
<text x="74.4" y="4.3">2</text>
<text x="123.5" y="4.3">3</text>
<text x="173.2" y="4.3">4</text>
<text x="223.1" y="4.3">5</text>
<text x="269.4" y="4.3">6</text>
<text x="21.3" y="30.3">D</text>
<text x="21.7" y="78.1">C</text>
<text x="21.7" y="131.9">B</text>
<text x="20.7" y="182.5">A</text>
</g>
<g font-size="4.4">
<text x="188.9" y="9.9">标记</text>
<text x="200.9" y="9.9">区域</text>
<text x="228.7" y="9.9">变更说明</text>
<text x="262.9" y="9.9">签名</text>
<text x="278.9" y="9.9">日期</text>
<text x="139.8" y="154.2">未注线性尺寸公差</text>
<text x="27.9" y="167.8">技术要求：</text>
<text x="27.9" y="172.8">1.其余未注尺寸见见3D模型；</text>
<text x="192.6" y="173.3">物料编码：</text>
<text x="27.9" y="177.8">2.未注形位公差按GB/T1184-K级；</text>
<text x="116.4" y="175.2">未注角度</text>
<text x="162.2" y="175.2">1</text>
<text x="27.9" y="182.8">3.表面无明显划伤、刮痕、无生锈、无氧化皮等；</text>
<text x="153.3" y="181.9">标准化</text>
<text x="27.9" y="187.8">4.边角去毛刺倒钝;</text>
<text x="115.2" y="188.9">校核</text>
<text x="154.9" y="188.9">工艺</text>
<text x="27.9" y="192.8">5.未注机加面Ra3.2；</text>
<text x="27.9" y="197.8">6.未注倒角C0.5；</text>
<text x="111.7" y="196.3">主管设计</text>
<text x="27.9" y="202.8">7.喷砂150目，本色阳极氧化，厚度&gt;15um。</text>
<text x="225.2" y="202.5">幅面：A4</text>
</g>
<g font-size="4.4" fill="#00f">
<text x="63.7" y="22.8">0</text>
<text x="56.9" y="27.2">14 -0.04</text>
<text x="227.7" y="27.7">43.60</text>
<text x="232.7" y="62.4" transform="rotate(16 232.7 62.4)">R32.50</text>
<text x="140.1" y="74.6">0</text>
<text x="232.4" y="75.1">47.50</text>
<text x="131.8" y="79">6x3 -0.04 X 7</text>
<text x="196.4" y="87.8" transform="rotate(-7 196.4 87.8)">150 ±0.02</text>
<text x="249.9" y="88.3">2</text>
<text x="227.8" y="90.3">8xR1.60 贯穿</text>
<text x="255.7" y="95.1">15</text>
<text x="228.3" y="126.3">8.50</text>
</g>
<g font-size="4.1">
<text x="115.2" y="182.2">设计</text>
<text x="195.3" y="183.9">数量</text>
<text x="207.2" y="183.9">比例 质量/Kg</text>
<text x="232.6" y="183.9">版本</text>
<text x="154.6" y="196.3">审核</text>
<text x="208.2" y="194.2">1:2</text>
<text x="154.6" y="203.3">批准</text>
<text x="197.9" y="202.6">第1页/共1页</text>
</g>
<g font-size="3.8">
<text x="116.1" y="168">0.1</text>
<text x="126.6" y="168">0.2</text>
<text x="138.1" y="168">0.3</text>
<text x="151.1" y="168">0.5</text>
<text x="166.1" y="168">0.8</text>
<text x="182.6" y="168">1.2</text>
<text x="136.8" y="182">2026/7/28</text>
</g>
<g font-size="3.1">
<text x="115.1" y="160.7">0-6</text>
<text x="124.2" y="160.7">&gt;6-30</text>
<text x="134.6" y="160.7">&gt;30-120</text>
<text x="147.1" y="160.7">&gt;120-400</text>
<text x="161.5" y="160.7">&gt;400-1000</text>
<text x="177.5" y="160.7">&gt;1000-2000</text>
</g>
</svg>
